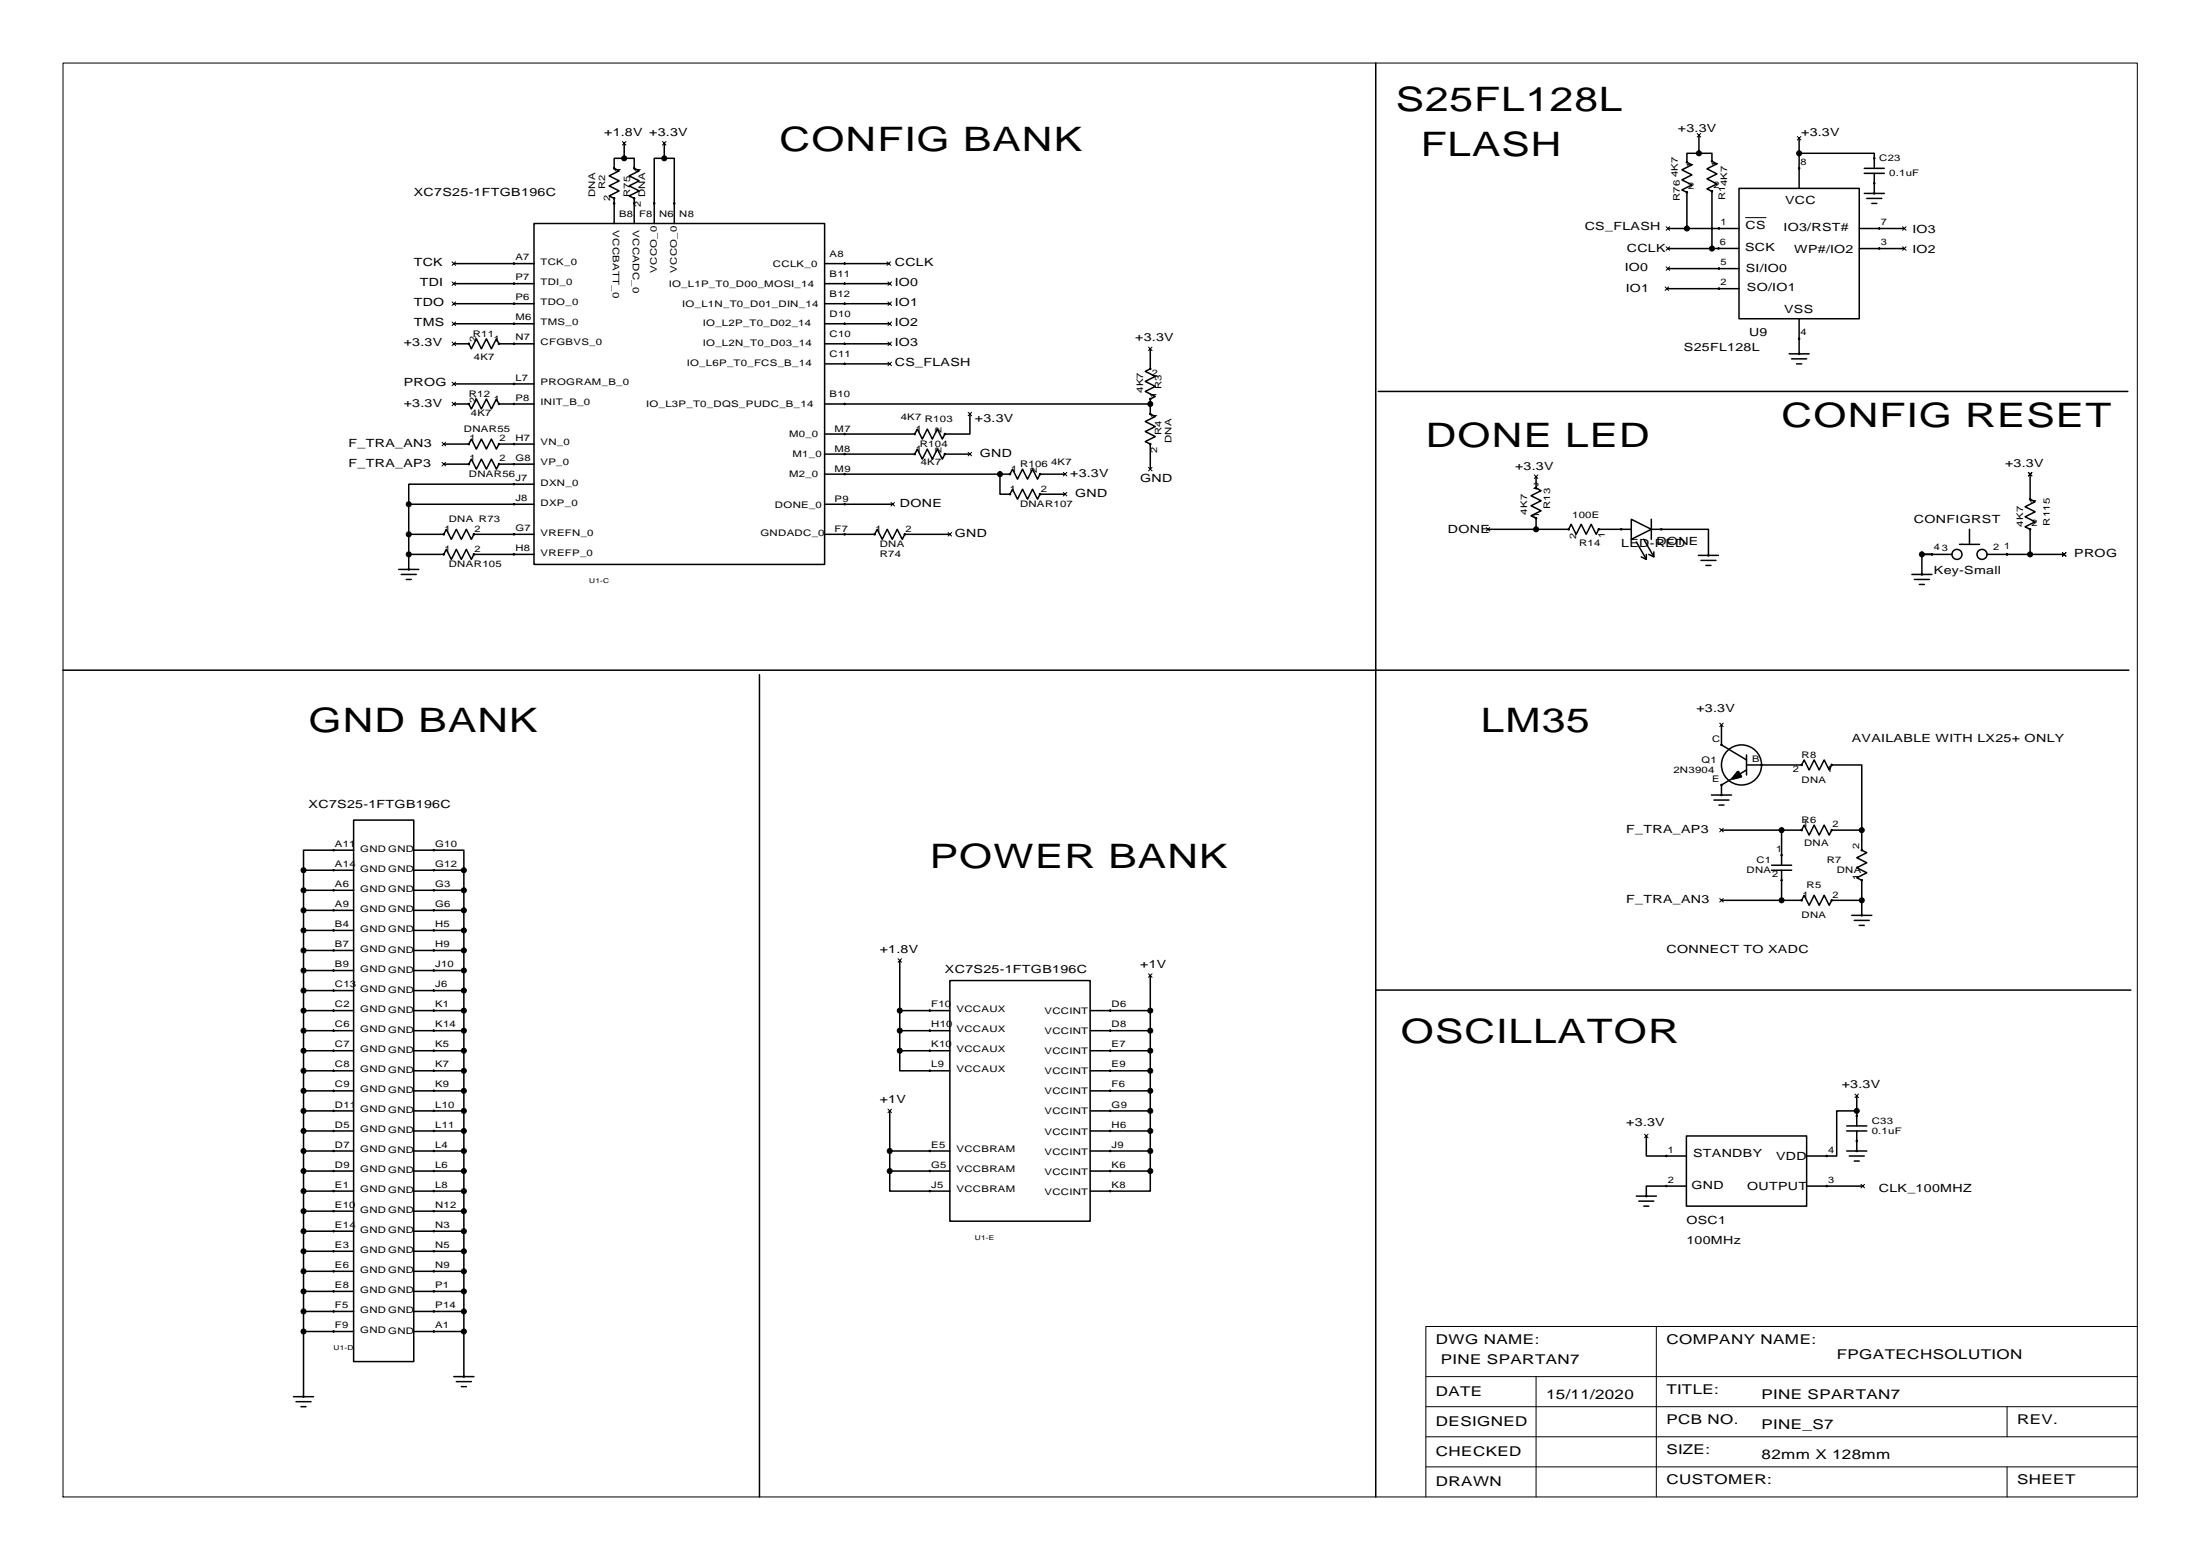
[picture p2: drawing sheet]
<svg xmlns="http://www.w3.org/2000/svg" width="558mm" height="395mm" viewBox="0 0 558 395" stroke-linecap="round" stroke-linejoin="round" font-family="sans-serif">
<g fill="none" stroke="#000" stroke-width=".38">
<path d="M348.7 16v363.2M158.2 36.3v3.8M168.4 36.3v3.8M430.6 38.8h3.3v2.1l1.3 .6-2.5 1.3 2.5 1.2-2.5 1.3 2.5 1.3-2.5 1.2 1.2 .7v14.5M430.6 38.8h-3v2.3l1.2 .7-2.5 1.2 2.5 1.3-2.5 1.3 2.5 1.2-2.5 1.3 1.3 .6v9.2M430.6 34.3v4.5M456 38.8h19.1v3.8M456 35v12.7M135.4 56.6h73.6v86.4h-73.6zM158.2 40.1h2.6v2.5l1.2 .7-2.5 1.2 2.5 1.3-2.5 1.3 2.5 1.3-2.5 1.2 1.3 .7v6.3M158.2 40.1h-2.5v2.5l1.2 .7-2.5 1.2 2.5 1.3-2.5 1.3 2.5 1.3-2.5 1.2 1.3 .7v6.3M168.4 40.1h-2.6v16.5"/>
<path d="M168.4 40.1h2.5v16.5M422.8 57.9h18M440.8 47.7h30.5v33h-30.5zM471.3 57.9h11.4M472.5 49h5.1M472.5 42.6h5.1M472.5 43.9h5.1M473.2 50.3h3.8M474.4 51.5h1.3M475.1 43.9v5.1M115 76.9h20.4M115 66.8h20.4"/>
<path d="M115 71.9h20.4M209 76.9h16.5M209 66.8h16.3M209 71.9h16.5M422.5 73.1h18.3M422.8 68h18M422.8 63h11.1M440.7 62.9l-6.8 .1M471.3 63h11.4M115 87.1h3.8l.7 1.3 1.2-2.6 1.3 2.6 1.3-2.6 1.3 2.6 1.2-2.6 .7 1.3h8.9M115 97.3h20.4M115 82h20.4"/>
<path d="M209 87.1h16.5M209 92.2h16.5M209 82h16.5M291.6 88.4v5l-1.3 .7 2.5 1.2-2.5 1.3 2.5 1.3-2.5 1.3 2.5 1.2-1.2 .7v3.8l1.2 .6-2.5 1.3 2.5 1.2-2.5 1.3 2.5 1.3-2.5 1.3 1.3 .6v6.3M349.3 99.2h190M453.5 89.6h5.1M454.1 90.9h3.8M455.4 92.2h1.3M456 80.7v8.9M112.5 117.6h6.3l.7-1.3 1.2 2.5 1.3-2.5 1.3 2.5 1.3-2.5 1.2 2.5 .7-1.2h8.9M112.5 112.5h6.3l.7-1.3 1.2 2.6 1.3-2.6 1.3 2.6 1.3-2.6 1.2 2.6 .7-1.3h8.9M115 102.3h3.8l.7 1.3 1.2-2.5 1.3 2.5 1.3-2.5 1.3 2.5 1.2-2.5 .7 1.2h8.9"/>
<path d="M209 115h22.9l.6-1.2 1.3 2.5 1.2-2.5 1.3 2.5 1.3-2.5 1.3 2.5 .6-1.3h6.3M209 102.3h82.6M245.8 104.9v5.1h-6.3l-.6 1.2-1.3-2.5-1.3 2.5-1.3-2.5-1.2 2.5-1.3-2.5-.6 1.3h-22.9M103.6 135.4h8.9l.6-1.3 1.3 2.5 1.3-2.5 1.2 2.5 1.3-2.5 1.3 2.5 .6-1.2h15.3M103.6 127.7v16.5M103.6 127.7h31.8M135.4 122.7h-31.8v5M209 135.4h12.7l.6-1.3 1.3 2.5 1.3-2.5 1.3 2.5 1.2-2.5 1.3 2.5 .6-1.2h11.5M209 120.1h47l.6-1.3 1.3 2.6 1.3-2.6 1.2 2.6 1.3-2.6 1.3 2.6 .6-1.3h6.4M209 127.7h17.3M253.5 120.1v5.1h2.5l.6-1.3 1.3 2.6 1.3-2.6 1.2 2.6 1.3-2.6 1.3 2.6 .6-1.3h6.4M377.2 134.1h20.4l.6-1.3 1.3 2.6 1.3-2.6 1.3 2.6 1.2-2.6 1.3 2.6 .6-1.3h8.3"/>
<path d="M389.4 120.7v3l1.2 .6-2.5 1.3 2.5 1.2-2.5 1.3 2.5 1.3-2.5 1.3 1.3 .6v2.8M413.5 131.5l5.1 2.6-5.1 2.5zM414.8 137.3l2.5 4.4M416.7 136.6l2.5 4.4M418.6 134.1h14.4v6.6M418.6 131.5v5.1M419.2 139.8v1.3l-1.3-.7M496.7 137.9h5M499.2 134.1v3.8M514.6 120.1v6.4l1.2 .6-2.5 1.3 2.5 1.2-2.5 1.3 2.5 1.3-2.5 1.2 1.3 .7v6.3M101.1 144.2h5M101.7 145.5h3.8"/>
<path d="M103 146.8h1.2M103.6 140.4h8.9l.6-1.2 1.3 2.5 1.3-2.5 1.2 2.5 1.3-2.5 1.3 2.5 .6-1.3h15.3M417.3 140.4v1.3l-1.3-.6M430.5 140.7h5.1M431.1 142h3.8M432.4 143.2h1.3M484.6 145.5h5.1M485.2 146.8h3.8M486.5 148.1h1.3M487.1 140.4h2.6h-2.6v5.1M489.7 140.4h5.1M503.7 140.4h10.9"/>
<path d="M514.6 140.4h8.6M16 169.8h523.6M192.5 170.9v208.3M436.3 183.6v5.1l6.4 3.8M442.7 193.8h14l.6-1.3 1.3 2.5 1.2-2.5 1.3 2.5 1.3-2.5 1.2 2.5 .7-1.2h7.6v16.5M442.7 195l-6.4 3.9v2.5M442.7 191.2v5.1M89.6 207.7h15.3v137.2h-15.3zM89.6 215.4h-12.7v5M104.9 215.4h12.7v5M433.8 201.4h5.1M434.4 202.7h3.8"/>
<path d="M435.7 203.9h1.3M436.3 210.3h15.3v8.9M449 219.2h5.1M451.6 210.3h5.1l.6-1.3 1.3 2.6 1.2-2.6 1.3 2.6 1.3-2.6 1.2 2.6 .7-1.3h7.6M471.9 210.3v5.1l1.3 .6-2.6 1.3 2.6 1.2-2.6 1.3 2.6 1.3-2.6 1.2 1.3 .7v8.9M76.9 235.7h12.7M76.9 220.4v133.4M76.9 220.4h12.7M76.9 225.5h12.7M76.9 230.6h12.7M104.9 235.7h12.7M104.9 220.4h12.7"/>
<path d="M104.9 225.5h12.7M104.9 230.6h12.7M117.6 220.4v128.3M436.3 228.1h20.4l.6-1.3 1.3 2.5 1.2-2.5 1.3 2.5 1.3-2.5 1.2 2.5 .7-1.2h7.6M449 220.4h5.1M451.6 220.4v7.7M469.4 231.9h5M470 233.1h3.8M471.3 234.4h1.2M76.9 256h12.7M76.9 250.9h12.7M76.9 245.8h12.7"/>
<path d="M76.9 240.8h12.7M104.9 256h12.7M104.9 250.9h12.7M104.9 245.8h12.7M104.9 240.8h12.7M228.1 243.3v22.9M228.1 256h12.7M240.8 248.4h35.5v60.9h-35.5zM276.3 256h15.3M291.6 247.1v49.5M348.7 250.8h191.4M76.9 276.3h12.7"/>
<path d="M76.9 271.2h12.7M76.9 266.2h12.7M76.9 261.1h12.7M104.9 276.3h12.7M104.9 271.2h12.7M104.9 266.2h12.7M104.9 261.1h12.7M228.1 266.2v5h12.7M228.1 266.2h12.7M228.1 261.1h12.7M276.3 276.3h15.3M276.3 271.2h15.3"/>
<path d="M276.3 266.2h15.3M276.3 261.1h15.3M470.6 277.6v7.6M76.9 291.6h12.7M76.9 286.5h12.7M76.9 281.4h12.7M76.9 296.6h12.7M104.9 291.6h12.7M104.9 286.5h12.7M104.9 281.4h12.7M104.9 296.6h12.7M225.5 296.6v5.1h15.3"/>
<path d="M225.5 291.6h15.3M225.5 296.6h15.3M225.5 281.4v15.2M276.3 291.6h15.3M276.3 286.5h15.3M276.3 281.4h15.3M276.3 296.6h15.3M291.6 296.6v5.1h-15.3M417.3 287.8v5h10.2M427.5 287.8h30.4v17.7h-30.4zM468.1 291.6h5.1M468.1 286.5h5.1"/>
<path d="M468.1 285.2h5.1M468.7 292.8h3.8M470 294.1h1.3M470.6 281.4h-5v11.4h-7.7M470.6 286.5v5.1M76.9 311.9h12.7M76.9 301.7h12.7M76.9 317h12.7M76.9 306.8h12.7M104.9 311.9h12.7M104.9 301.7h12.7M104.9 317h12.7"/>
<path d="M104.9 306.8h12.7M414.8 303h5M415.4 304.3h3.8M416.7 305.5h1.2M427.5 300.5h-10.2v2.5M457.9 300.5h14.3M76.9 332.2h12.7M76.9 327.1h12.7M76.9 322h12.7M76.9 337.3h12.7M104.9 332.2h12.7M104.9 327.1h12.7"/>
<path d="M104.9 322h12.7M104.9 337.3h12.7M74.4 353.8h5.1M75 355.1h3.8M76.3 356.3h1.3M115 348.7h5.1M115.7 350h3.8M116.9 351.3h1.3"/>
<circle cx="496" cy="140.4" r="1.27"/>
<circle cx="502.4" cy="140.4" r="1.27"/>
<circle cx="441.4" cy="193.8" r="5.1"/>
</g>
<g fill="none" stroke="#000" stroke-width=".25">
<path d="M16 16h525.8v363.2h-525.8zM157.8 35.8l.9 .9M158.7 35.8l-.9 .9M167.9 35.8l.9 .9M168.8 35.8l-.9 .9M430.2 33.8l.9 .9M431.1 33.8l-.9 .9M455.6 34.6l.9 .9M456.5 34.6l-.9 .9M422.3 57.4l.9 .9M423.2 57.4l-.9 .9M442.5 55.1h5.1"/>
<path d="M482.2 57.4l.9 .9M483.1 57.4l-.9 .9M114.6 66.3l.9 .9M114.6 71.4l.9 .9M114.6 76.5l.9 .9M115.5 66.3l-.9 .9M115.5 71.4l-.9 .9M115.5 76.5l-.9 .9M224.8 66.3l.9 .9M225.1 71.4l.9 .9M225.1 76.5l.9 .9M225.7 66.3l-.9 .9"/>
<path d="M226 71.4l-.9 .9M226 76.5l-.9 .9M422.1 72.7l.8 .9M422.3 67.6l.9 .9M422.3 62.5l.9 .9M422.9 72.7l-.8 .9M423.2 67.6l-.9 .9M423.2 62.5l-.9 .9M482.2 62.5l.9 .9M483.1 62.5l-.9 .9M114.6 86.6l.9 .9M114.6 81.6l.9 .9"/>
<path d="M114.6 96.8l.9 .9M115.5 86.6l-.9 .9M115.5 81.6l-.9 .9M115.5 96.8l-.9 .9M225.1 91.7l.9 .9M225.1 86.6l.9 .9M225.1 81.6l.9 .9M226 91.7l-.9 .9M226 86.6l-.9 .9M226 81.6l-.9 .9M291.1 87.9l.9 .9M292 87.9l-.9 .9"/>
<path d="M112 117.1l.9 .9M112 112l.9 .9M112.9 117.1l-.9 .9M112.9 112l-.9 .9M114.6 101.9l.9 .9M115.5 101.9l-.9 .9M245.4 104.4l.9 .9M245.4 114.6l.9 .9M246.3 104.4l-.9 .9M246.3 114.6l-.9 .9M269.5 119.7l.9 .9M270.4 119.7l-.9 .9"/>
<path d="M291.1 118.4l.9 .9M292 118.4l-.9 .9M514.1 119.7l.5 .4 .4-.4-.4 .4 .4 .5-.4-.5-.5 .5 .5-.5zM225.8 127.3l.9 .9M226.7 127.3l-.9 .9M240.3 134.9l.9 .9M241.2 134.9l-.9 .9M269.5 124.7l.9 .9M270.4 124.7l-.9 .9M376.7 133.6l.9 .9M377.6 133.6l-.9 .9M388.9 120.3l.9 .9"/>
<path d="M389.8 120.3l-.9 .9M522.8 140l.4 .4 .5-.4-.5 .4 .5 .5-.5-.5-.4 .5 .4-.5zM435.9 183.2l.9 .9M436.8 183.2l-.9 .9M435.9 209.8l.9 .9M436.8 209.8l-.9 .9M435.9 227.6l.9 .9M436.8 227.6l-.9 .9M227.6 242.9l.9 .9M228.5 242.9l-.9 .9M291.1 246.7l.9 .9M292 246.7l-.9 .9"/>
<path d="M470.2 277.1l.9 .9M471.1 277.1l-.9 .9M225.1 281l.9 .9M226 281l-.9 .9M416.8 287.3l.9 .9M417.7 287.3l-.9 .9M471.7 300l.9 .9M472.6 300l-.9 .9M419.8 336v43.2M541.8 336h-180.4v43.2M361.4 348.7h180.4M361.4 356.3h180.4"/>
<path d="M389.4 348.7v30.5M508.7 356.3v7.7M361.4 364h180.4M361.4 371.6h180.4M508.7 371.6v7.6"/>
</g>
<g fill="#000" stroke="#000" stroke-width=".25">
<circle cx="430.6" cy="38.8" r=".64"/>
<circle cx="456" cy="38.8" r=".64"/>
<circle cx="155.7" cy="50.3" r=".19"/>
<circle cx="155.7" cy="42.6" r=".19"/>
<circle cx="155.7" cy="51.5" r=".19"/>
<circle cx="158.2" cy="40.1" r=".64"/>
<circle cx="160.8" cy="50.3" r=".19"/>
<circle cx="160.8" cy="51.5" r=".19"/>
<circle cx="160.8" cy="42.6" r=".19"/>
<circle cx="165.8" cy="51.5" r=".19"/>
<circle cx="168.4" cy="40.1" r=".64"/>
<circle cx="170.9" cy="51.5" r=".19"/>
<circle cx="427.6" cy="48.7" r=".19"/>
<circle cx="427.6" cy="41.1" r=".19"/>
<circle cx="427.6" cy="57.9" r=".64"/>
<circle cx="433.9" cy="48.5" r=".19"/>
<circle cx="433.9" cy="40.9" r=".19"/>
<circle cx="435.7" cy="57.9" r=".19"/>
<circle cx="456" cy="42.6" r=".19"/>
<circle cx="475.1" cy="40.1" r=".19"/>
<circle cx="475.1" cy="49" r=".19"/>
<circle cx="475.1" cy="46.5" r=".19"/>
<circle cx="476.3" cy="57.9" r=".19"/>
<circle cx="130.3" cy="76.9" r=".19"/>
<circle cx="130.3" cy="66.8" r=".19"/>
<circle cx="130.3" cy="71.9" r=".19"/>
<circle cx="214.1" cy="66.8" r=".19"/>
<circle cx="214.1" cy="76.9" r=".19"/>
<circle cx="214.1" cy="71.9" r=".19"/>
<circle cx="433.9" cy="63" r=".64"/>
<circle cx="435.6" cy="62.9" r=".19"/>
<circle cx="435.7" cy="73.1" r=".19"/>
<circle cx="435.7" cy="68" r=".19"/>
<circle cx="476.3" cy="63" r=".19"/>
<circle cx="118.8" cy="87.1" r=".19"/>
<circle cx="126.5" cy="87.1" r=".19"/>
<circle cx="130.3" cy="87.1" r=".19"/>
<circle cx="130.3" cy="97.3" r=".19"/>
<circle cx="130.3" cy="82" r=".19"/>
<circle cx="214.1" cy="92.2" r=".19"/>
<circle cx="214.1" cy="87.1" r=".19"/>
<circle cx="214.1" cy="82" r=".19"/>
<circle cx="291.6" cy="93.4" r=".19"/>
<circle cx="456" cy="89.6" r=".19"/>
<circle cx="456" cy="85.8" r=".19"/>
<circle cx="118.8" cy="102.3" r=".19"/>
<circle cx="118.8" cy="117.6" r=".19"/>
<circle cx="118.8" cy="112.5" r=".19"/>
<circle cx="126.5" cy="117.6" r=".19"/>
<circle cx="126.5" cy="102.3" r=".19"/>
<circle cx="126.5" cy="112.5" r=".19"/>
<circle cx="130.3" cy="102.3" r=".19"/>
<circle cx="130.3" cy="112.5" r=".19"/>
<circle cx="130.3" cy="117.6" r=".19"/>
<circle cx="214.1" cy="115" r=".19"/>
<circle cx="214.1" cy="110" r=".19"/>
<circle cx="214.1" cy="102.3" r=".19"/>
<circle cx="231.9" cy="115" r=".19"/>
<circle cx="231.9" cy="110" r=".19"/>
<circle cx="239.5" cy="115" r=".19"/>
<circle cx="239.5" cy="110" r=".19"/>
<circle cx="291.6" cy="101.1" r=".19"/>
<circle cx="291.6" cy="104.9" r=".19"/>
<circle cx="291.6" cy="112.5" r=".19"/>
<circle cx="291.6" cy="102.3" r=".64"/>
<circle cx="103.6" cy="127.7" r=".64"/>
<circle cx="103.6" cy="135.4" r=".64"/>
<circle cx="112.5" cy="135.4" r=".19"/>
<circle cx="120.1" cy="135.4" r=".19"/>
<circle cx="130.3" cy="135.4" r=".19"/>
<circle cx="130.3" cy="127.7" r=".19"/>
<circle cx="130.3" cy="122.7" r=".19"/>
<circle cx="214.1" cy="120.1" r=".19"/>
<circle cx="214.1" cy="135.4" r=".19"/>
<circle cx="214.1" cy="127.7" r=".19"/>
<circle cx="221.7" cy="135.4" r=".19"/>
<circle cx="229.3" cy="135.4" r=".19"/>
<circle cx="253.5" cy="120.1" r=".64"/>
<circle cx="256" cy="120.1" r=".19"/>
<circle cx="256" cy="125.2" r=".19"/>
<circle cx="263.6" cy="125.2" r=".19"/>
<circle cx="263.6" cy="120.1" r=".19"/>
<circle cx="389.4" cy="123.7" r=".19"/>
<circle cx="389.4" cy="131.3" r=".19"/>
<circle cx="389.4" cy="134.1" r=".64"/>
<circle cx="397.6" cy="134.1" r=".19"/>
<circle cx="405.2" cy="134.1" r=".19"/>
<circle cx="410.9" cy="134.1" r=".19"/>
<circle cx="421.1" cy="134.1" r=".19"/>
<circle cx="514.6" cy="126.5" r=".19"/>
<circle cx="514.6" cy="134.1" r=".19"/>
<circle cx="103.6" cy="144.2" r=".19"/>
<circle cx="103.6" cy="140.4" r=".64"/>
<circle cx="112.5" cy="140.4" r=".19"/>
<circle cx="120.1" cy="140.4" r=".19"/>
<circle cx="130.3" cy="140.4" r=".19"/>
<circle cx="433" cy="140.7" r=".19"/>
<circle cx="487.1" cy="145.5" r=".19"/>
<circle cx="487.1" cy="140.4" r=".64"/>
<circle cx="489.7" cy="140.4" r=".19"/>
<circle cx="508.7" cy="140.4" r=".19"/>
<circle cx="514.6" cy="140.4" r=".64"/>
<circle cx="436.3" cy="188.7" r=".19"/>
<circle cx="436.3" cy="198.9" r=".19"/>
<circle cx="446.5" cy="193.8" r=".19"/>
<circle cx="456.7" cy="193.8" r=".19"/>
<circle cx="464.3" cy="193.8" r=".19"/>
<circle cx="84.6" cy="215.4" r=".19"/>
<circle cx="110" cy="215.4" r=".19"/>
<circle cx="436.3" cy="201.4" r=".19"/>
<circle cx="451.6" cy="216.6" r=".19"/>
<circle cx="451.6" cy="210.3" r=".64"/>
<circle cx="456.7" cy="210.3" r=".19"/>
<circle cx="464.3" cy="210.3" r=".19"/>
<circle cx="471.9" cy="215.4" r=".19"/>
<circle cx="471.9" cy="210.3" r=".64"/>
<circle cx="76.9" cy="235.7" r=".64"/>
<circle cx="76.9" cy="220.4" r=".64"/>
<circle cx="76.9" cy="225.5" r=".64"/>
<circle cx="76.9" cy="230.6" r=".64"/>
<circle cx="84.6" cy="225.5" r=".19"/>
<circle cx="84.6" cy="235.7" r=".19"/>
<circle cx="84.6" cy="220.4" r=".19"/>
<circle cx="84.6" cy="230.6" r=".19"/>
<circle cx="110" cy="220.4" r=".19"/>
<circle cx="110" cy="230.6" r=".19"/>
<circle cx="110" cy="225.5" r=".19"/>
<circle cx="110" cy="235.7" r=".19"/>
<circle cx="117.6" cy="235.7" r=".64"/>
<circle cx="117.6" cy="230.6" r=".64"/>
<circle cx="117.6" cy="220.4" r=".64"/>
<circle cx="117.6" cy="225.5" r=".64"/>
<circle cx="451.6" cy="223" r=".19"/>
<circle cx="451.6" cy="228.1" r=".64"/>
<circle cx="456.7" cy="228.1" r=".19"/>
<circle cx="464.3" cy="228.1" r=".19"/>
<circle cx="471.9" cy="231.9" r=".19"/>
<circle cx="471.9" cy="223" r=".19"/>
<circle cx="471.9" cy="228.1" r=".64"/>
<circle cx="76.9" cy="250.9" r=".64"/>
<circle cx="76.9" cy="256" r=".64"/>
<circle cx="76.9" cy="240.8" r=".64"/>
<circle cx="76.9" cy="245.8" r=".64"/>
<circle cx="84.6" cy="245.8" r=".19"/>
<circle cx="84.6" cy="256" r=".19"/>
<circle cx="84.6" cy="240.8" r=".19"/>
<circle cx="84.6" cy="250.9" r=".19"/>
<circle cx="110" cy="240.8" r=".19"/>
<circle cx="110" cy="245.8" r=".19"/>
<circle cx="110" cy="250.9" r=".19"/>
<circle cx="110" cy="256" r=".19"/>
<circle cx="117.6" cy="256" r=".64"/>
<circle cx="117.6" cy="250.9" r=".64"/>
<circle cx="117.6" cy="240.8" r=".64"/>
<circle cx="117.6" cy="245.8" r=".64"/>
<circle cx="228.1" cy="256" r=".64"/>
<circle cx="235.7" cy="256" r=".19"/>
<circle cx="281.4" cy="256" r=".19"/>
<circle cx="291.6" cy="256" r=".64"/>
<circle cx="76.9" cy="271.2" r=".64"/>
<circle cx="76.9" cy="276.3" r=".64"/>
<circle cx="76.9" cy="261.1" r=".64"/>
<circle cx="76.9" cy="266.2" r=".64"/>
<circle cx="84.6" cy="266.2" r=".19"/>
<circle cx="84.6" cy="276.3" r=".19"/>
<circle cx="84.6" cy="261.1" r=".19"/>
<circle cx="84.6" cy="271.2" r=".19"/>
<circle cx="110" cy="266.2" r=".19"/>
<circle cx="110" cy="271.2" r=".19"/>
<circle cx="110" cy="261.1" r=".19"/>
<circle cx="110" cy="276.3" r=".19"/>
<circle cx="117.6" cy="261.1" r=".64"/>
<circle cx="117.6" cy="266.2" r=".64"/>
<circle cx="117.6" cy="271.2" r=".64"/>
<circle cx="117.6" cy="276.3" r=".64"/>
<circle cx="228.1" cy="261.1" r=".64"/>
<circle cx="228.1" cy="266.2" r=".64"/>
<circle cx="235.7" cy="266.2" r=".19"/>
<circle cx="235.7" cy="261.1" r=".19"/>
<circle cx="235.7" cy="271.2" r=".19"/>
<circle cx="281.4" cy="261.1" r=".19"/>
<circle cx="281.4" cy="271.2" r=".19"/>
<circle cx="281.4" cy="266.2" r=".19"/>
<circle cx="281.4" cy="276.3" r=".19"/>
<circle cx="291.6" cy="261.1" r=".64"/>
<circle cx="291.6" cy="266.2" r=".64"/>
<circle cx="291.6" cy="271.2" r=".64"/>
<circle cx="291.6" cy="276.3" r=".64"/>
<circle cx="76.9" cy="296.6" r=".64"/>
<circle cx="76.9" cy="286.5" r=".64"/>
<circle cx="76.9" cy="291.6" r=".64"/>
<circle cx="76.9" cy="281.4" r=".64"/>
<circle cx="84.6" cy="286.5" r=".19"/>
<circle cx="84.6" cy="296.6" r=".19"/>
<circle cx="84.6" cy="281.4" r=".19"/>
<circle cx="84.6" cy="291.6" r=".19"/>
<circle cx="110" cy="286.5" r=".19"/>
<circle cx="110" cy="296.6" r=".19"/>
<circle cx="110" cy="281.4" r=".19"/>
<circle cx="110" cy="291.6" r=".19"/>
<circle cx="117.6" cy="286.5" r=".64"/>
<circle cx="117.6" cy="296.6" r=".64"/>
<circle cx="117.6" cy="281.4" r=".64"/>
<circle cx="117.6" cy="291.6" r=".64"/>
<circle cx="225.5" cy="291.6" r=".64"/>
<circle cx="225.5" cy="296.6" r=".64"/>
<circle cx="235.7" cy="296.6" r=".19"/>
<circle cx="235.7" cy="291.6" r=".19"/>
<circle cx="281.4" cy="296.6" r=".19"/>
<circle cx="281.4" cy="291.6" r=".19"/>
<circle cx="281.4" cy="281.4" r=".19"/>
<circle cx="281.4" cy="286.5" r=".19"/>
<circle cx="291.6" cy="286.5" r=".64"/>
<circle cx="291.6" cy="281.4" r=".64"/>
<circle cx="291.6" cy="291.6" r=".64"/>
<circle cx="291.6" cy="296.6" r=".64"/>
<circle cx="422.4" cy="292.8" r=".19"/>
<circle cx="463" cy="292.8" r=".19"/>
<circle cx="470.6" cy="289" r=".19"/>
<circle cx="470.6" cy="291.6" r=".19"/>
<circle cx="470.6" cy="282.7" r=".19"/>
<circle cx="470.6" cy="281.4" r=".64"/>
<circle cx="76.9" cy="301.7" r=".64"/>
<circle cx="76.9" cy="317" r=".64"/>
<circle cx="76.9" cy="311.9" r=".64"/>
<circle cx="76.9" cy="306.8" r=".64"/>
<circle cx="84.6" cy="301.7" r=".19"/>
<circle cx="84.6" cy="311.9" r=".19"/>
<circle cx="84.6" cy="317" r=".19"/>
<circle cx="84.6" cy="306.8" r=".19"/>
<circle cx="110" cy="306.8" r=".19"/>
<circle cx="110" cy="317" r=".19"/>
<circle cx="110" cy="301.7" r=".19"/>
<circle cx="110" cy="311.9" r=".19"/>
<circle cx="117.6" cy="301.7" r=".64"/>
<circle cx="117.6" cy="317" r=".64"/>
<circle cx="117.6" cy="306.8" r=".64"/>
<circle cx="117.6" cy="311.9" r=".64"/>
<circle cx="235.7" cy="301.7" r=".19"/>
<circle cx="281.4" cy="301.7" r=".19"/>
<circle cx="417.3" cy="303" r=".19"/>
<circle cx="422.4" cy="300.5" r=".19"/>
<circle cx="463" cy="300.5" r=".19"/>
<circle cx="76.9" cy="327.1" r=".64"/>
<circle cx="76.9" cy="332.2" r=".64"/>
<circle cx="76.9" cy="337.3" r=".64"/>
<circle cx="76.9" cy="322" r=".64"/>
<circle cx="84.6" cy="337.3" r=".19"/>
<circle cx="84.6" cy="322" r=".19"/>
<circle cx="84.6" cy="327.1" r=".19"/>
<circle cx="84.6" cy="332.2" r=".19"/>
<circle cx="110" cy="327.1" r=".19"/>
<circle cx="110" cy="332.2" r=".19"/>
<circle cx="110" cy="322" r=".19"/>
<circle cx="110" cy="337.3" r=".19"/>
<circle cx="117.6" cy="322" r=".64"/>
<circle cx="117.6" cy="337.3" r=".64"/>
<circle cx="117.6" cy="332.2" r=".64"/>
<circle cx="117.6" cy="327.1" r=".64"/>
<circle cx="76.9" cy="353.8" r=".19"/>
<circle cx="117.6" cy="348.7" r=".19"/>
</g>
<path d="M440.4 195.5h.3l.7 1.2-2.2 .6-.1-.3z" fill-rule="evenodd" fill="#000" stroke="#000" stroke-width=".38"/>
<g font-size="8.5">
<text x="353.8" y="28.1">S25FL128L</text>
<text x="197.6" y="38.2">CONFIG BANK</text>
<text x="360.1" y="39.5">FLASH</text>
<text x="361.4" y="113.2">DONE LED</text>
<text x="451.6" y="108.1">CONFIG RESET</text>
<text x="78.2" y="185.5">GND BANK</text>
<text x="375.4" y="185.5">LM35</text>
<text x="235.7" y="219.8">POWER BANK</text>
<text x="355.1" y="264.3">OSCILLATOR</text>
</g>
<g font-size="3.4">
<text x="364" y="340.3">DWG NAME:</text>
<text x="422.4" y="340.3">COMPANY NAME:</text>
<text x="365.2" y="345.4">PINE SPARTAN7</text>
<text x="465.6" y="344.2">FPGATECHSOLUTION</text>
<text x="364" y="353.7">DATE</text>
<text x="422.4" y="353">TITLE:</text>
<text x="391.9" y="354.3">15/11/2020</text>
<text x="446.5" y="354.3">PINE SPARTAN7</text>
<text x="364" y="361.3">DESIGNED</text>
<text x="422.4" y="360.7">PCB NO.</text>
<text x="446.5" y="361.9">PINE_S7</text>
<text x="511.3" y="360.7">REV.</text>
<text x="364" y="368.9">CHECKED</text>
<text x="422.4" y="368.3">SIZE:</text>
<text x="446.5" y="369.6">82mm X 128mm</text>
<text x="364" y="376.5">DRAWN</text>
<text x="422.4" y="375.9">CUSTOMER:</text>
<text x="511.3" y="375.9">SHEET</text>
</g>
<g font-size="2.9">
<text x="153.1" y="34.4">+1.8V +3.3V</text>
<text x="425.3" y="33.4">+3.3V</text>
<text x="456.5" y="34.4">+3.3V</text>
<text x="104.9" y="49.6">XC7S25-1FTGB196C</text>
<text x="452.5" y="51.7">VCC</text>
<text x="401.7" y="58.3">CS_FLASH</text>
<text x="442.5" y="58.1">CS</text>
<text x="452.1" y="58.5">IO3/RST#</text>
<text x="484.7" y="59">IO3</text>
<text x="412.3" y="63.9">CCLK</text>
<text x="442.3" y="63.7">SCK</text>
<text x="454.8" y="64">WP#/IO2</text>
<text x="484.7" y="64.1">IO2</text>
<text x="104.9" y="67.4">TCK</text>
<text x="226.8" y="67.4">CCLK</text>
<text x="411.8" y="68.7">IO0</text>
<text x="442.5" y="68.8">SI/IO0</text>
<text x="104.9" y="77.6">TDO</text>
<text x="106.4" y="72.5">TDI</text>
<text x="226.8" y="72.5">IO0</text>
<text x="226.8" y="77.6">IO1</text>
<text x="412.1" y="74">IO1</text>
<text x="442.8" y="73.8">SO/IO1</text>
<text x="104.9" y="82.7">TMS</text>
<text x="226.8" y="82.7">IO2</text>
<text x="452.2" y="79.2">VSS</text>
<text x="102.3" y="87.7">+3.3V</text>
<text x="226.8" y="87.7">IO3</text>
<text x="287.8" y="86.5">+3.3V</text>
<text x="426.8" y="89">S25FL128L</text>
<text x="443.3" y="85.2">U9</text>
<text x="226.8" y="92.8">CS_FLASH</text>
<text x="102.3" y="97.9">PROG</text>
<text x="102.3" y="103">+3.3V</text>
<text x="247.1" y="106.8">+3.3V</text>
<text x="88.4" y="113.1">F_TRA_AN3</text>
<text x="88.4" y="118.2">F_TRA_AP3</text>
<text x="248.4" y="115.7">GND</text>
<text x="384" y="119">+3.3V</text>
<text x="508.2" y="118.2">+3.3V</text>
<text x="271.2" y="120.8">+3.3V</text>
<text x="272.5" y="125.8">GND</text>
<text x="289" y="122">GND</text>
<text x="228.1" y="128.4">DONE</text>
<text x="242" y="136">GND</text>
<text x="367" y="135">DONE</text>
<text x="485.1" y="132.4">CONFIGRST</text>
<text x="410.9" y="138.5">LED-RED</text>
<text x="419.8" y="138">DONE</text>
<text x="525.8" y="141.1">PROG</text>
<text x="490.2" y="145.4">Key-Small</text>
<text x="430" y="180.4">+3.3V</text>
<text x="469.4" y="188.1">AVAILABLE WITH LX25+ ONLY</text>
<text x="78.2" y="204.6">XC7S25-1FTGB196C</text>
<text x="412.2" y="210.9">F_TRA_AP3</text>
<text x="412.2" y="228.7">F_TRA_AN3</text>
<text x="223" y="241.4">+1.8V</text>
<text x="289" y="245.2">+1V</text>
<text x="422.4" y="241.4">CONNECT TO XADC</text>
<text x="239.5" y="246.5">XC7S25-1FTGB196C</text>
<text x="466.8" y="275.7">+3.3V</text>
<text x="223" y="279.5">+1V</text>
<text x="412.2" y="285.2">+3.3V</text>
<text x="429.1" y="293">STANDBY</text>
<text x="450.2" y="293.7">VDD</text>
<text x="428.7" y="301.1">GND</text>
<text x="442.8" y="301.4">OUTPUT</text>
<text x="476.2" y="301.9">CLK_100MHZ</text>
<text x="427.5" y="310">OSC1</text>
<text x="427.5" y="315.1">100MHz</text>
</g>
<g font-size="2.3">
<text x="456.4" y="41.8">8</text>
<text x="476.3" y="40.9">C23</text>
<text x="153.4" y="48" transform="rotate(-90 153.4 48)">R2</text>
<text x="157.4" y="43.8" transform="rotate(-90 157.4 43.8)">1</text>
<text x="162.5" y="43.8" transform="rotate(-90 162.5 43.8)">1</text>
<text x="425.3" y="44.9" transform="rotate(-90 425.3 44.9)">4K7</text>
<text x="427.9" y="47.9">2</text>
<text x="429.1" y="42.4" transform="rotate(-90 429.1 42.4)">1</text>
<text x="434.3" y="47.6">2</text>
<text x="435.5" y="42.2" transform="rotate(-90 435.5 42.2)">1</text>
<text x="478.9" y="44.7">0.1uF</text>
<text x="150.9" y="50" transform="rotate(-90 150.9 50)">DNA</text>
<text x="154.7" y="51" transform="rotate(-90 154.7 51)">2</text>
<text x="159.7" y="50" transform="rotate(-90 159.7 50)">R75</text>
<text x="162.5" y="52.5" transform="rotate(-90 162.5 52.5)">2</text>
<text x="163.6" y="50" transform="rotate(-90 163.6 50)">DNA</text>
<text x="425.8" y="51" transform="rotate(-90 425.8 51)">R76</text>
<text x="437.2" y="50.8" transform="rotate(-90 437.2 50.8)">R14K7</text>
<text x="155.3" y="58.3" transform="rotate(90 155.3 58.3)">VCCBATT_0</text>
<text x="156.9" y="54.8">B8</text>
<text x="160.4" y="58.3" transform="rotate(90 160.4 58.3)">VCCADC_0</text>
<text x="162" y="54.8">F8</text>
<text x="167.1" y="54.8">N6</text>
<text x="172.2" y="54.8">N8</text>
<text x="436.1" y="57">1</text>
<text x="476.7" y="57">7</text>
<text x="130.6" y="65.9">A7</text>
<text x="210.3" y="65">A8</text>
<text x="436" y="62.1">6</text>
<text x="476.7" y="62.1">3</text>
<text x="130.6" y="71">P7</text>
<text x="137" y="67.1">TCK_0</text>
<text x="166.5" y="69.1" transform="rotate(-90 166.5 69.1)">VCCO_0</text>
<text x="171.6" y="69.1" transform="rotate(-90 171.6 69.1)">VCCO_0</text>
<text x="195.9" y="67.7">CCLK_0</text>
<text x="210.3" y="70.1">B11</text>
<text x="436.1" y="67.2">5</text>
<text x="130.6" y="76.1">P6</text>
<text x="137" y="77.3">TDO_0</text>
<text x="137" y="72.2">TDI_0</text>
<text x="169.5" y="72.8">IO_L1P_T0_D00_MOSI_14</text>
<text x="172.9" y="77.8">IO_L1N_T0_D01_DIN_14</text>
<text x="210.3" y="75.2">B12</text>
<text x="436.1" y="72.3">2</text>
<text x="130.6" y="81.2">M6</text>
<text x="137" y="82.4">TMS_0</text>
<text x="178.2" y="82.7">IO_L2P_T0_D02_14</text>
<text x="210.3" y="80.2">D10</text>
<text x="119.9" y="85.3">R11</text>
<text x="120.7" y="86.7" transform="rotate(-90 120.7 86.7)">2</text>
<text x="125.1" y="86.6">1</text>
<text x="130.6" y="86.2">N7</text>
<text x="137" y="87.4">CFGBVS_0</text>
<text x="178.2" y="87.7">IO_L2N_T0_D03_14</text>
<text x="210.3" y="85.3">C10</text>
<text x="456.4" y="85">4</text>
<text x="120.1" y="91.2">4K7</text>
<text x="174.1" y="92.7">IO_L6P_T0_FCS_B_14</text>
<text x="210.3" y="90.4">C11</text>
<text x="291.9" y="95.3">2</text>
<text x="118.8" y="100.6">R12</text>
<text x="120.7" y="102" transform="rotate(-90 120.7 102)">2</text>
<text x="125.1" y="101.8">1</text>
<text x="130.6" y="101.5">P8</text>
<text x="130.6" y="96.4">L7</text>
<text x="137" y="97.6">PROGRAM_B_0</text>
<text x="210.3" y="100.6">B10</text>
<text x="289.8" y="99.5" transform="rotate(-90 289.8 99.5)">4K7</text>
<text x="293.1" y="100.8" transform="rotate(-90 293.1 100.8)">1</text>
<text x="294.4" y="98.5" transform="rotate(-90 294.4 98.5)">R3</text>
<text x="119.4" y="105.4">4K7</text>
<text x="137" y="102.7">INIT_B_0</text>
<text x="163.8" y="103.1">IO_L3P_T0_DQS_PUDC_B_14</text>
<text x="228.3" y="106.4">4K7 R103</text>
<text x="293.3" y="106.1" transform="rotate(-90 293.3 106.1)">1</text>
<text x="117.6" y="109.5">DNAR55</text>
<text x="119" y="111.8">1</text>
<text x="126.6" y="111.8">2</text>
<text x="130.6" y="111.6">H7</text>
<text x="137" y="112.8">VN_0</text>
<text x="200" y="110.7">M0_0</text>
<text x="211.6" y="109.5">M7</text>
<text x="232.2" y="109.4">1</text>
<text x="233.1" y="113.3">R104</text>
<text x="238.6" y="109.6" transform="rotate(-90 238.6 109.6)">2</text>
<text x="294.4" y="110.2" transform="rotate(-90 294.4 110.2)">R4</text>
<text x="296.9" y="112.2" transform="rotate(-90 296.9 112.2)">DNA</text>
<text x="119" y="116.9">1</text>
<text x="126.6" y="116.9">2</text>
<text x="130.6" y="116.7">G8</text>
<text x="137" y="117.9">VP_0</text>
<text x="200.9" y="115.7">M1_0</text>
<text x="211.6" y="114.5">M8</text>
<text x="211.6" y="119.6">M9</text>
<text x="232.2" y="114.5">1</text>
<text x="233.4" y="117.8">4K7</text>
<text x="238.6" y="114.7" transform="rotate(-90 238.6 114.7)">2</text>
<text x="256.3" y="119.6">1</text>
<text x="258.5" y="118.3">R106</text>
<text x="262.8" y="119.8" transform="rotate(-90 262.8 119.8)">2</text>
<text x="266.4" y="117.8">4K7</text>
<text x="293.3" y="114.7" transform="rotate(-90 293.3 114.7)">2</text>
<text x="118.8" y="120.9">DNAR56</text>
<text x="130.6" y="121.8">J7</text>
<text x="137" y="123">DXN_0</text>
<text x="200" y="120.9">M2_0</text>
<text x="256" y="124.7">1</text>
<text x="263.8" y="124.5">2</text>
<text x="388.6" y="123.9">2</text>
<text x="130.6" y="126.9">J8</text>
<text x="137" y="128.1">DXP_0</text>
<text x="196.4" y="128.6">DONE_0</text>
<text x="211.6" y="127.2">P9</text>
<text x="258.5" y="128.5">DNAR107</text>
<text x="387.1" y="130.4" transform="rotate(-90 387.1 130.4)">4K7</text>
<text x="390.1" y="131.3" transform="rotate(-90 390.1 131.3)">1</text>
<text x="392.9" y="129" transform="rotate(-90 392.9 129)">R13</text>
<text x="398.5" y="131.3">100E</text>
<text x="516.1" y="127.8" transform="rotate(-90 516.1 127.8)">1</text>
<text x="112.7" y="134.7">1</text>
<text x="113.8" y="132.3">DNA R73</text>
<text x="120.3" y="134.7">2</text>
<text x="130.6" y="134.5">G7</text>
<text x="137" y="135.7">VREFN_0</text>
<text x="192.8" y="135.9">GNDADC_0</text>
<text x="211.6" y="134.9">F7</text>
<text x="221.9" y="134.7">1</text>
<text x="229.5" y="134.7">2</text>
<text x="399.5" y="136.5" transform="rotate(-90 399.5 136.5)">2</text>
<text x="406.8" y="136.4" transform="rotate(-90 406.8 136.4)">1</text>
<text x="512.8" y="133.4" transform="rotate(-90 512.8 133.4)">4K7</text>
<text x="514.9" y="133.2">2</text>
<text x="519.6" y="133.2" transform="rotate(-90 519.6 133.2)">R115</text>
<text x="112.7" y="139.8">1</text>
<text x="113.8" y="143.7">DNAR105</text>
<text x="120.3" y="139.8">2</text>
<text x="130.6" y="139.6">H8</text>
<text x="137" y="140.8">VREFP_0</text>
<text x="223" y="141.2">R74</text>
<text x="223" y="138.7">DNA</text>
<text x="400.3" y="138.4">R14</text>
<text x="490.2" y="139.4">4</text>
<text x="492.2" y="139.7">3</text>
<text x="505.2" y="139.4">2</text>
<text x="508" y="139.2">1</text>
<text x="434" y="187.8">C</text>
<text x="424.2" y="195.8">2N3904</text>
<text x="431.3" y="193.3">Q1</text>
<text x="434" y="198">E</text>
<text x="444.1" y="192.9">B</text>
<text x="454.5" y="195.5">2</text>
<text x="456.7" y="192">R8</text>
<text x="463.1" y="195.5">1</text>
<text x="456.7" y="198.4">DNA</text>
<text x="456.7" y="208.5">R6</text>
<text x="456.8" y="209.6">1</text>
<text x="464.5" y="209.6">2</text>
<text x="84.9" y="214.5">A11</text>
<text x="91.3" y="215.7">GND GND</text>
<text x="110.3" y="214.5">G10</text>
<text x="450.2" y="215.8">1</text>
<text x="457.3" y="214.2">DNA</text>
<text x="471.2" y="215.2" transform="rotate(-90 471.2 215.2)">2</text>
<text x="84.9" y="219.6">A14</text>
<text x="91.3" y="220.8">GND GND</text>
<text x="110.3" y="219.6">G12</text>
<text x="442.7" y="221.2">DNA</text>
<text x="445.2" y="218.7">C1</text>
<text x="463" y="218.7">R7</text>
<text x="465.6" y="221.2">DNA</text>
<text x="84.9" y="224.7">A6</text>
<text x="91.3" y="225.9">GND GND</text>
<text x="110.3" y="224.7">G3</text>
<text x="449.2" y="222.1">2</text>
<text x="456.8" y="227.4">1</text>
<text x="457.9" y="225">R5</text>
<text x="464.5" y="227.4">2</text>
<text x="471.2" y="222.8" transform="rotate(-90 471.2 222.8)">1</text>
<text x="84.9" y="229.7">A9</text>
<text x="91.3" y="230.9">GND GND</text>
<text x="110.3" y="229.7">G6</text>
<text x="456.7" y="232.6">DNA</text>
<text x="84.9" y="234.8">B4</text>
<text x="84.9" y="239.9">B7</text>
<text x="91.3" y="236">GND GND</text>
<text x="110.3" y="234.8">H5</text>
<text x="110.3" y="239.9">H9</text>
<text x="84.9" y="245">B9</text>
<text x="91.3" y="241.1">GND GND</text>
<text x="110.3" y="245">J10</text>
<text x="84.9" y="250.1">C13</text>
<text x="91.3" y="246.2">GND GND</text>
<text x="91.3" y="251.3">GND GND</text>
<text x="110.3" y="250.1">J6</text>
<text x="84.9" y="255.1">C2</text>
<text x="91.3" y="256.3">GND GND</text>
<text x="110.3" y="255.1">K1</text>
<text x="236" y="255.1">F10</text>
<text x="242.4" y="256.3">VCCAUX</text>
<text x="264.8" y="256.9">VCCINT</text>
<text x="281.8" y="255.1">D6</text>
<text x="84.9" y="260.2">C6</text>
<text x="91.3" y="261.4">GND GND</text>
<text x="110.3" y="260.2">K14</text>
<text x="236" y="260.2">H10</text>
<text x="242.4" y="261.4">VCCAUX</text>
<text x="264.8" y="262">VCCINT</text>
<text x="281.8" y="260.2">D8</text>
<text x="84.9" y="265.3">C7</text>
<text x="91.3" y="266.5">GND GND</text>
<text x="110.3" y="265.3">K5</text>
<text x="236" y="265.3">K10</text>
<text x="242.4" y="266.5">VCCAUX</text>
<text x="264.8" y="267.1">VCCINT</text>
<text x="281.8" y="265.3">E7</text>
<text x="84.9" y="270.4">C8</text>
<text x="84.9" y="275.5">C9</text>
<text x="91.3" y="271.6">GND GND</text>
<text x="110.3" y="270.4">K7</text>
<text x="110.3" y="275.5">K9</text>
<text x="236" y="270.4">L9</text>
<text x="242.4" y="271.6">VCCAUX</text>
<text x="264.8" y="272.1">VCCINT</text>
<text x="281.8" y="270.4">E9</text>
<text x="281.8" y="275.5">F6</text>
<text x="84.9" y="280.5">D11</text>
<text x="91.3" y="276.7">GND GND</text>
<text x="91.3" y="281.7">GND GND</text>
<text x="110.3" y="280.5">L10</text>
<text x="264.8" y="277.2">VCCINT</text>
<text x="281.8" y="280.5">G9</text>
<text x="84.9" y="285.6">D5</text>
<text x="91.3" y="286.8">GND GND</text>
<text x="110.3" y="285.6">L11</text>
<text x="264.8" y="282.3">VCCINT</text>
<text x="264.8" y="287.4">VCCINT</text>
<text x="281.8" y="285.6">H6</text>
<text x="474.4" y="284.7">C33</text>
<text x="474.4" y="287.3">0.1uF</text>
<text x="84.9" y="290.7">D7</text>
<text x="91.3" y="291.9">GND GND</text>
<text x="110.3" y="290.7">L4</text>
<text x="236" y="290.7">E5</text>
<text x="242.4" y="291.9">VCCBRAM</text>
<text x="264.8" y="292.5">VCCINT</text>
<text x="281.8" y="290.7">J9</text>
<text x="422.7" y="292">1</text>
<text x="463.4" y="292">4</text>
<text x="84.9" y="295.8">D9</text>
<text x="91.3" y="297">GND GND</text>
<text x="110.3" y="295.8">L6</text>
<text x="236" y="295.8">G5</text>
<text x="242.4" y="297">VCCBRAM</text>
<text x="264.8" y="297.5">VCCINT</text>
<text x="281.8" y="295.8">K6</text>
<text x="422.7" y="299.6">2</text>
<text x="463.4" y="299.6">3</text>
<text x="84.9" y="300.9">E1</text>
<text x="84.9" y="305.9">E10</text>
<text x="91.3" y="302.1">GND GND</text>
<text x="110.3" y="300.9">L8</text>
<text x="110.3" y="305.9">N12</text>
<text x="236" y="300.9">J5</text>
<text x="242.4" y="302.1">VCCBRAM</text>
<text x="264.8" y="302.6">VCCINT</text>
<text x="281.8" y="300.9">K8</text>
<text x="84.9" y="311">E14</text>
<text x="91.3" y="307.1">GND GND</text>
<text x="110.3" y="311">N3</text>
<text x="84.9" y="316.1">E3</text>
<text x="91.3" y="312.2">GND GND</text>
<text x="91.3" y="317.3">GND GND</text>
<text x="110.3" y="316.1">N5</text>
<text x="84.9" y="321.2">E6</text>
<text x="91.3" y="322.4">GND GND</text>
<text x="110.3" y="321.2">N9</text>
<text x="84.9" y="326.3">E8</text>
<text x="91.3" y="327.5">GND GND</text>
<text x="110.3" y="326.3">P1</text>
<text x="84.9" y="331.3">F5</text>
<text x="91.3" y="332.5">GND GND</text>
<text x="110.3" y="331.3">P14</text>
<text x="84.9" y="336.4">F9</text>
<text x="91.3" y="337.6">GND GND</text>
<text x="110.3" y="336.4">A1</text>
</g>
<g font-size="1.7">
<text x="149.3" y="147.7">U1-C</text>
<text x="247.1" y="314">U1-E</text>
<text x="84.6" y="342">U1-D</text>
</g>
</svg>
